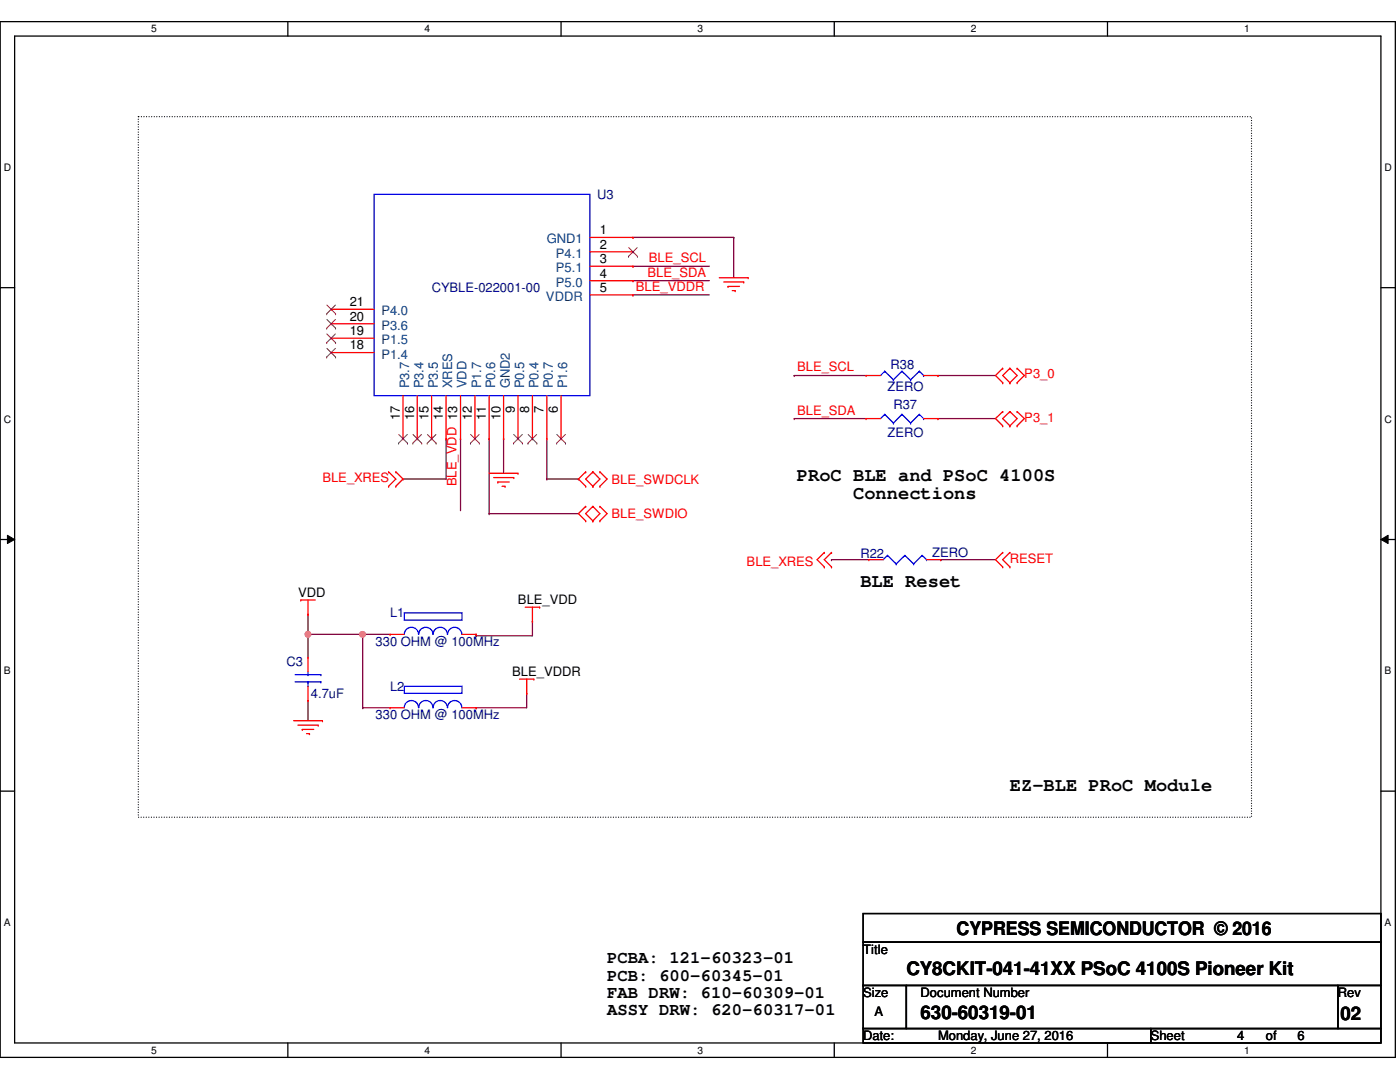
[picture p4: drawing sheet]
<svg xmlns="http://www.w3.org/2000/svg" width="279mm" height="216mm" viewBox="0 0 279 216" stroke-linecap="round" stroke-linejoin="round" font-family="sans-serif">
<path d="M0 4.3h278.5v206.7h-278.5zM2.9 7.2h272.7v200.9h-272.7z" fill="none" stroke="#000" stroke-width=".25"/>
<g fill="#fff">
<path d="M30.2 4.6h1.1v2.3h-1.1z"/>
<path d="M30.2 208.4h1.1v2.3h-1.1z"/>
</g>
<path d="M57.4 4.3v2.9M57.4 208.1v2.9" fill="none" stroke="#000" stroke-width=".25"/>
<g fill="#fff">
<path d="M84.7 4.6h1.1v2.3h-1.1z"/>
<path d="M84.7 208.4h1.1v2.3h-1.1z"/>
</g>
<path d="M112 4.3v2.9M112 208.1v2.9" fill="none" stroke="#000" stroke-width=".25"/>
<g fill="#fff">
<path d="M139.2 4.6h1.1v2.3h-1.1z"/>
<path d="M139.2 208.4h1.1v2.3h-1.1z"/>
</g>
<path d="M166.5 4.3v2.9M166.5 208.1v2.9" fill="none" stroke="#000" stroke-width=".25"/>
<g fill="#fff">
<path d="M193.8 4.6h1.1v2.3h-1.1z"/>
<path d="M193.8 208.4h1.1v2.3h-1.1z"/>
</g>
<path d="M221 4.3v2.9M221 208.1v2.9" fill="none" stroke="#000" stroke-width=".25"/>
<g fill="#fff">
<path d="M248.3 4.6h1.1v2.3h-1.1z"/>
<path d="M248.3 208.4h1.1v2.3h-1.1z"/>
<path d="M.8 32.3h1.4v2.2h-1.4z"/>
<path d="M276.3 32.3h1.4v2.2h-1.4z"/>
<path d="M.8 82.5h1.4v2.3h-1.4z"/>
<path d="M276.3 82.5h1.4v2.3h-1.4z"/>
</g>
<path d="M0 57.4h2.9M275.6 57.4h2.9" fill="none" stroke="#000" stroke-width=".25"/>
<g fill="#fff">
<path d="M.8 132.8h1.3v2.2h-1.3z"/>
<path d="M276.3 132.8h1.3v2.2h-1.3z"/>
</g>
<path d="M0 107.7h2.9M275.6 107.7h2.9" fill="none" stroke="#000" stroke-width=".25"/>
<path d="M1.5 106.8l1.4 .9-1.4 .8zM275.6 107.7l1.4-.9v1.7z" fill="#000"/>
<path d="M1.5 106.8l1.4 .9-1.4 .8zM275.6 107.7l1.4-.9v1.7z" fill="none" stroke="#000" stroke-width=".2"/>
<g fill="#fff">
<path d="M.8 183h1.3v2.2h-1.3z"/>
<path d="M276.3 183h1.3v2.2h-1.3z"/>
</g>
<path d="M0 157.9h2.9M275.6 157.9h2.9" fill="none" stroke="#000" stroke-width=".25"/>
<path d="M27.6 23.3h222.2v139.8h-222.2z" fill="none" stroke="#000" stroke-width=".25" stroke-dasharray="0 .5"/>
<g fill="none" stroke="#800040" stroke-width=".25">
<path d="M126.3 53.1h.1M126.3 56h.1M126.3 58.8h.1M126.3 47.4h.1M126.3 53.1h15.3M126.3 56h15.3M126.3 58.8h15.3M126.3 47.4h20.1M146.4 47.4h.1M146.4 47.4v8M158.5 74.9h.1M158.5 74.9h14.3"/>
<path d="M187.2 74.9h.1M187.2 74.9h11.5M89 87.5h.1M89 87.5v8.1M91.9 87.5h.1M91.9 87.5v14.4M97.6 87.5h.1M97.6 87.5v15M100.5 87.5h.1M100.5 87.5v6.9M158.5 83.5h.1M158.5 83.5h14.3"/>
<path d="M187.2 83.5h.1M187.2 83.5h11.5M61.5 126.6h.1M61.5 126.6h16.4M72.4 126.6h.1M72.4 126.6v14.6"/>
</g>
<circle cx="72.3" cy="126.6" r=".56" fill="#f0f"/>
<circle cx="72.3" cy="126.6" r=".56" fill="none" stroke="#f0f" stroke-width=".25"/>
<circle cx="61.5" cy="126.6" r=".56" fill="#f0f"/>
<circle cx="61.5" cy="126.6" r=".56" fill="none" stroke="#f0f" stroke-width=".25"/>
<g fill="none" stroke="#800040" stroke-width=".25">
<path d="M80.4 95.6h.1M80.4 95.6h8.6M109.1 95.6h.1M109.1 95.6h6.3M109.1 87.5v8.1M115.4 95.6h.1M97.6 102.5h.1M97.6 102.5h17.8M165.9 111.7h.1M165.9 111.7h7.5M187.7 111.7h.1M187.7 111.7h11"/>
<path d="M61.5 122.6h.1M61.5 126.6h.1M61.5 139.8h.1M61.5 122.6v8.6M61.5 139.8v4M95 126.9h.1M95 126.6h.1M95 126.6v.3M105.1 138.3h.1M105.1 138.3v2.9h-10.1M106.3 124h.1M106.3 124v2.9h-11.3"/>
<path d="M72.4 141.2h.1M72.4 141.2h5.5M95 141.2h.1"/>
</g>
<g fill="none" stroke="#f00" stroke-width=".25">
<path d="M117.7 47.4h8.6M117.7 50.2h8.6M117.7 53.1h8.6M117.7 56h8.6M117.7 58.8h8.6M126.3 47.4h.1M126.3 50.2h.1M126.3 53.1h.1M126.3 56h.1M126.3 58.8h.1M143.6 55.4h5.7M144.4 56.3h4"/>
<path d="M145.3 57.1h.1M145.3 57.1h2.3M146.1 58h.6M146.7 58h.1M148.4 56.3h.1M149.3 55.4h.1M66.1 70.4h.1M66.1 67.5h.1M66.1 64.6h.1M66.1 61.7h.1M66.1 70.4h8.6M66.1 67.5h8.6"/>
<path d="M66.1 64.6h8.6M66.1 61.7h8.6M80.4 79v8.5M83.3 79v8.5M86.1 79v8.5M89 79v8.5M91.9 79v8.5M94.8 79v8.5M97.6 79v8.5M100.5 79v8.5M103.4 79v8.5M106.3 79v8.5"/>
<path d="M109.1 79v8.5M112 79v8.5M172.8 74.9h.1M172.8 74.9h2.9M184.3 74.9h2.9M187.2 74.9h.1M200.1 73.5h.1M200.1 76.4h.1M200.1 73.5l-1.4 1.4 1.4 1.5M201.5 76.4h.1M201.5 73.5h.1M201.5 73.5l-1.4 1.4 1.4 1.5"/>
<path d="M201.5 73.5l1.5 1.4-1.5 1.5M203 73.5h.1M203 76.4h.1M203 73.5l1.4 1.4-1.4 1.5M77.6 94.1h.1M77.6 97h.1M77.6 94.1l1.4 1.5-1.4 1.4M79 97h.1M79 94.1h.1M79 94.1l1.4 1.5-1.4 1.4M80.4 87.5h.1M83.3 87.5h.1"/>
<path d="M86.1 87.5h.1M89 87.5h.1M91.9 87.5h.1M94.8 87.5h.1M97.6 87.5h.1M97.6 94.4h5.8M98.5 95.3h4M99.4 96.2h.1M99.4 96.2h2.2M100.2 97h.6M100.5 87.5h.1M100.8 97h.1"/>
<path d="M102.5 95.3h.1M103.4 94.4h.1M103.4 87.5h.1M106.3 87.5h.1M109.1 87.5h.1M112 87.5h.1M116.9 94.1h.1M116.9 97h.1M116.9 94.1l-1.5 1.5 1.5 1.4M118.3 97h.1M118.3 94.1h.1M118.3 94.1l-1.4 1.5 1.4 1.4"/>
<path d="M118.3 94.1l1.4 1.5-1.4 1.4M119.7 94.1h.1M119.7 97h.1M119.7 94.1l1.5 1.5-1.5 1.4M172.8 83.5h.1M172.8 83.5h2.9M184.3 83.5h2.9M187.2 83.5h.1M200.1 82.1h.1M200.1 85h.1M200.1 82.1l-1.4 1.4 1.4 1.5M201.5 85h.1"/>
<path d="M201.5 82.1h.1M201.5 82.1l-1.4 1.4 1.4 1.5M201.5 82.1l1.5 1.4-1.5 1.5M203 82.1h.1M203 85h.1M203 82.1l1.4 1.4-1.4 1.5M60 119.7h.1M60 119.7h2.9M61.5 119.7v2.9M116.9 101h.1M116.9 103.9h.1M116.9 101l-1.5 1.5 1.5 1.4"/>
<path d="M118.3 103.9h.1M118.3 101h.1M118.3 101l-1.4 1.5 1.4 1.4M118.3 101l1.4 1.5-1.4 1.4M119.7 101h.1M119.7 103.9h.1M119.7 101l1.5 1.5-1.5 1.4M164.5 110.2h.1M164.5 113.1h.1M164.5 110.2l-1.4 1.5 1.4 1.4M165.9 110.2h.1M165.9 113.1h.1"/>
<path d="M165.9 110.2l-1.4 1.5 1.4 1.4M173.4 111.7h.1M173.4 111.7h2.9M184.9 111.7h2.8M187.7 111.7h.1M200.1 110.2h.1M200.1 113.1h.1M200.1 110.2l-1.4 1.5 1.4 1.4M201.5 113.1h.1M201.5 110.2h.1M201.5 110.2l-1.4 1.5 1.4 1.4M61.5 122.6h.1"/>
<path d="M61.5 131.2h.1M61.5 139.8h.1M61.5 131.2v2.9M61.5 136.9v2.9M77.9 126.6h.1M77.9 126.6h2.8M92.2 126.6h2.8M95 126.6h.1M103.7 135.5h2.9M104.8 121.2h2.9M105.1 138.3h.1M105.1 135.5v2.8"/>
<path d="M106.3 124h.1M106.3 121.2v2.8M106.6 135.5h.1M107.7 121.2h.1M58.6 143.8h5.7M59.5 144.7h4M60.3 145.5h.1M60.3 145.5h2.3M61.2 146.4h.6M61.8 146.4h.1M63.5 144.7h.1M64.3 143.8h.1"/>
<path d="M77.9 141.2h.1M77.9 141.2h2.8M92.2 141.2h2.8M95 141.2h.1"/>
</g>
<path d="M172.3 182.3h103.3v5.7h-103.3zM172.3 188h103.3v8.6h-103.3zM172.3 196.6h8.6v8.6h-8.6zM180.9 196.6h86.1v8.6h-86.1zM267 196.6h8.6v8.6h-8.6zM172.3 205.2h57.4v2.9h-57.4zM229.7 205.2h45.9v2.9h-45.9z" fill="none" stroke="#000" stroke-width=".25"/>
<g fill="none" stroke="#00f" stroke-width=".25">
<path d="M74.7 38.8h43v40.2h-43zM176.6 74.1h.1M176.6 74.1l-.9 .8M176.6 74.1l1.7 1.7M178.3 75.8h.1M180 74.1h.1M180 74.1l-1.7 1.7M180 74.1l1.7 1.7M181.7 75.8h.1M183.5 74.1h.1M183.5 74.1l-1.8 1.7M183.5 74.1l.8 .8"/>
<path d="M184.3 74.9h.1M176.6 82.7h.1M176.6 82.7l-.9 .8M176.6 82.7l1.7 1.7M178.3 84.4h.1M180 82.7h.1M180 82.7l-1.7 1.7M180 82.7l1.7 1.7M181.7 84.4h.1M183.5 82.7h.1M183.5 82.7l-1.8 1.7M183.5 82.7l.8 .8"/>
<path d="M184.3 83.5h.1M177.1 110.8h.1M177.1 110.8l-.8 .9M177.1 110.8l1.8 1.7M178.9 112.5h.1M180.6 110.8h.1M180.6 110.8l-1.7 1.7M180.6 110.8l1.7 1.7M182.3 112.5h.1M184 110.8h.1M184 110.8l-1.7 1.7M184 110.8l.9 .9"/>
<path d="M184.9 111.7h.1M58.9 136.1h5.2M58.9 134.6h5.2M61.5 134.6h.1M61.5 136.1h.1M61.5 134.1v.5M61.5 136.1v.8M64.1 136.1h.1M64.1 134.6h.1M80.7 136.9h11.5v1.4h-11.5zM80.7 122.3h11.5v1.4h-11.5zM80.7 126.6a1.42 1.42 0 0 1 1.4-1.4 1.42 1.42 0 0 1 1.4 1.4"/>
<path d="M83.6 126.6a1.42 1.42 0 0 1 1.4-1.4 1.42 1.42 0 0 1 1.4 1.4M86.4 126.6a1.42 1.42 0 0 1 1.5-1.4 1.42 1.42 0 0 1 1.4 1.4M89.3 126.6a1.42 1.42 0 0 1 1.4-1.4 1.42 1.42 0 0 1 1.5 1.4M80.7 141.2a1.42 1.42 0 0 1 1.4-1.4 1.42 1.42 0 0 1 1.4 1.4M83.6 141.2a1.42 1.42 0 0 1 1.4-1.4 1.42 1.42 0 0 1 1.4 1.4M86.4 141.2a1.42 1.42 0 0 1 1.5-1.4 1.42 1.42 0 0 1 1.4 1.4M89.3 141.2a1.42 1.42 0 0 1 1.4-1.4 1.42 1.42 0 0 1 1.5 1.4"/>
</g>
<g fill="none" stroke="#804000" stroke-width=".2">
<path d="M125.4 51.1h.1M125.5 49.4l1.7 1.7M127.2 49.4l-1.8 1.7M127.2 51.1h.1M65.2 71.2h.1M65.2 68.4h.1M65.2 65.5h.1M65.2 62.6h.1M65.2 69.5l1.8 1.7M65.2 66.6l1.8 1.8M65.2 63.8l1.8 1.7M65.2 60.9l1.8 1.7"/>
<path d="M66.9 69.5l-1.7 1.7M66.9 66.6l-1.7 1.8M66.9 63.8l-1.7 1.7M66.9 60.9l-1.7 1.7M67 71.2h.1M67 68.4h.1M67 65.5h.1M67 62.6h.1M79.5 88.4h.1M79.6 86.7l1.7 1.7M81.3 86.7l-1.8 1.7M81.3 88.4h.1"/>
<path d="M82.4 88.4h.1M82.4 86.7l1.8 1.7M84.1 86.7l-1.7 1.7M84.2 88.4h.1M85.3 88.4h.1M85.3 86.7l1.7 1.7M87 86.7l-1.7 1.7M87 88.4h.1M93.9 88.4h.1M93.9 86.7l1.8 1.7M95.6 86.7l-1.7 1.7M95.7 88.4h.1"/>
<path d="M102.5 88.4h.1M102.5 86.7l1.8 1.7M104.2 86.7l-1.7 1.7M104.3 88.4h.1M105.4 88.4h.1M105.4 86.7l1.7 1.7M107.1 86.7l-1.7 1.7M107.1 88.4h.1M111.1 88.4h.1M111.1 86.7l1.8 1.7M112.8 86.7l-1.7 1.7M112.9 88.4h.1"/>
</g>
<circle cx="72.3" cy="126.6" r=".56" fill="#f0f"/>
<circle cx="72.3" cy="126.6" r=".56" fill="none" stroke="#f0f" stroke-width=".25"/>
<circle cx="61.5" cy="126.6" r=".56" fill="#f0f"/>
<circle cx="61.5" cy="126.6" r=".56" fill="none" stroke="#f0f" stroke-width=".25"/>
<g font-size="3.7">
<text x="159" y="95.9">PRoC BLE and PSoC 4100S</text>
<text x="170.3" y="99.6">Connections</text>
<text x="171.7" y="117.1">BLE Reset</text>
<text x="201.5" y="157.9">EZ-BLE PRoC Module</text>
<text x="190.9" y="186.6">CYPRESS SEMICONDUCTOR © 2016</text>
<text x="180.9" y="194.6">CY8CKIT-041-41XX PSoC 4100S Pioneer Kit</text>
<text x="183.7" y="203.2">630-60319-01</text>
<text x="267.5" y="203.5">02</text>
</g>
<g font-size="3.4">
<text x="121.2" y="192.2">PCBA: 121-60323-01</text>
<text x="121.2" y="195.7">PCB: 600-60345-01</text>
<text x="121.2" y="199.1">FAB DRW: 610-60309-01</text>
<text x="121.2" y="202.5">ASSY DRW: 620-60317-01</text>
</g>
<g font-size="2.6" fill="#000080">
<text x="119.2" y="39.7">U3</text>
<text x="86.1" y="58.3">CYBLE-022001-00</text>
<text x="177.7" y="73.5">R38</text>
<text x="177.1" y="78.1">ZERO</text>
<text x="178.3" y="81.6">R37</text>
<text x="177.1" y="87.3">ZERO</text>
<text x="171.7" y="111.4">R22</text>
<text x="186.1" y="111.1">ZERO</text>
<text x="77.9" y="123.2">L1</text>
<text x="75" y="128.9">330 OHM @ 100MHz</text>
<text x="57.1" y="132.9">C3</text>
<text x="77.9" y="137.8">L2</text>
<text x="62.1" y="139.3">4.7uF</text>
<text x="75" y="143.6">330 OHM @ 100MHz</text>
</g>
<g font-size="2.6">
<text x="119.7" y="46.7">1</text>
<text x="119.7" y="49.6">2</text>
<text x="119.7" y="52.5">3</text>
<text x="119.7" y="55.4">4</text>
<text x="119.7" y="58.2">5</text>
<text x="69.8" y="64">20</text>
<text x="69.8" y="61.1">21</text>
<text x="69.8" y="69.7">18</text>
<text x="69.8" y="66.8">19</text>
<text x="79.8" y="83.8" transform="rotate(-90 79.8 83.8)">17</text>
<text x="82.6" y="83.8" transform="rotate(-90 82.6 83.8)">16</text>
<text x="85.5" y="83.8" transform="rotate(-90 85.5 83.8)">15</text>
<text x="88.4" y="83.8" transform="rotate(-90 88.4 83.8)">14</text>
<text x="94.1" y="83.8" transform="rotate(-90 94.1 83.8)">12</text>
<text x="97" y="83.8" transform="rotate(-90 97 83.8)">11</text>
<text x="99.9" y="83.8" transform="rotate(-90 99.9 83.8)">10</text>
<text x="102.7" y="82.4" transform="rotate(-90 102.7 82.4)">9</text>
<text x="105.6" y="82.4" transform="rotate(-90 105.6 82.4)">8</text>
<text x="108.5" y="82.4" transform="rotate(-90 108.5 82.4)">7</text>
<text x="111.3" y="82.4" transform="rotate(-90 111.3 82.4)">6</text>
<text x="59.5" y="119.2">VDD</text>
<text x="103.4" y="120.6">BLE_VDD</text>
<text x="102.2" y="135">BLE_VDDR</text>
<text x="172.3" y="190.3">Title</text>
<text x="172.3" y="199">Size</text>
<text x="174.5" y="202.7">A</text>
<text x="183.7" y="199">Document Number</text>
<text x="267" y="199">Rev</text>
<text x="172.3" y="207.6">Date:</text>
<text x="187.2" y="207.6">Monday, June 27, 2016</text>
<text x="229.7" y="207.6">Sheet</text>
<text x="246.9" y="207.6">4</text>
<text x="252.6" y="207.6">of</text>
<text x="259" y="207.6">6</text>
</g>
<g font-size="2.6" fill="#004080">
<text x="109.1" y="48.6">GND1</text>
<text x="111" y="51.4">P4.1</text>
<text x="111" y="54.3">P5.1</text>
<text x="111" y="57.2">P5.0</text>
<text x="76.1" y="65.8">P3.6</text>
<text x="76.1" y="62.9">P4.0</text>
<text x="109" y="60">VDDR</text>
<text x="76.1" y="71.5">P1.4</text>
<text x="76.1" y="68.7">P1.5</text>
<text x="81.7" y="77.5" transform="rotate(-90 81.7 77.5)">P3.7</text>
<text x="84.5" y="77.5" transform="rotate(-90 84.5 77.5)">P3.4</text>
<text x="87.4" y="77.5" transform="rotate(-90 87.4 77.5)">P3.5</text>
<text x="90.3" y="77.5" transform="rotate(-90 90.3 77.5)">XRES</text>
<text x="93.1" y="77.5" transform="rotate(-90 93.1 77.5)">VDD</text>
<text x="96" y="77.5" transform="rotate(-90 96 77.5)">P1.7</text>
<text x="98.8" y="77.5" transform="rotate(-90 98.8 77.5)">P0.6</text>
<text x="101.7" y="77.5" transform="rotate(-90 101.7 77.5)">GND2</text>
<text x="104.6" y="77.5" transform="rotate(-90 104.6 77.5)">P0.5</text>
<text x="107.5" y="77.5" transform="rotate(-90 107.5 77.5)">P0.4</text>
<text x="110.4" y="77.5" transform="rotate(-90 110.4 77.5)">P0.7</text>
<text x="113.2" y="77.5" transform="rotate(-90 113.2 77.5)">P1.6</text>
</g>
<g font-size="2.6" fill="#f00">
<text x="129.5" y="52.3">BLE_SCL</text>
<text x="126.9" y="58">BLE_VDDR</text>
<text x="129.2" y="55.2">BLE_SDA</text>
<text x="159.1" y="74.1">BLE_SCL</text>
<text x="204.4" y="75.5">P3_0</text>
<text x="159.1" y="82.7">BLE_SDA</text>
<text x="204.4" y="84.2">P3_1</text>
<text x="64.3" y="96.2">BLE_XRES</text>
<text x="91.1" y="97" transform="rotate(-90 91.1 97)">BLE_VDD 13</text>
<text x="122" y="96.5">BLE_SWDCLK</text>
<text x="122" y="103.4">BLE_SWDIO</text>
<text x="149" y="112.9">BLE_XRES</text>
<text x="201.5" y="112.3">RESET</text>
</g>
<g font-size="2">
<text x="30.2" y="6.4">5</text>
<text x="84.7" y="6.4">4</text>
<text x="139.2" y="6.4">3</text>
<text x="193.8" y="6.4">2</text>
<text x="248.3" y="6.4">1</text>
<text x=".8" y="34.1">D</text>
<text x="276.3" y="34.1">D</text>
<text x=".8" y="84.3">C</text>
<text x="276.3" y="84.3">C</text>
<text x=".8" y="134.6">B</text>
<text x="276.3" y="134.6">B</text>
<text x=".8" y="184.8">A</text>
<text x="276.3" y="184.8">A</text>
<text x="30.2" y="210.2">5</text>
<text x="84.7" y="210.2">4</text>
<text x="139.2" y="210.2">3</text>
<text x="193.8" y="210.2">2</text>
<text x="248.3" y="210.2">1</text>
</g>
</svg>
